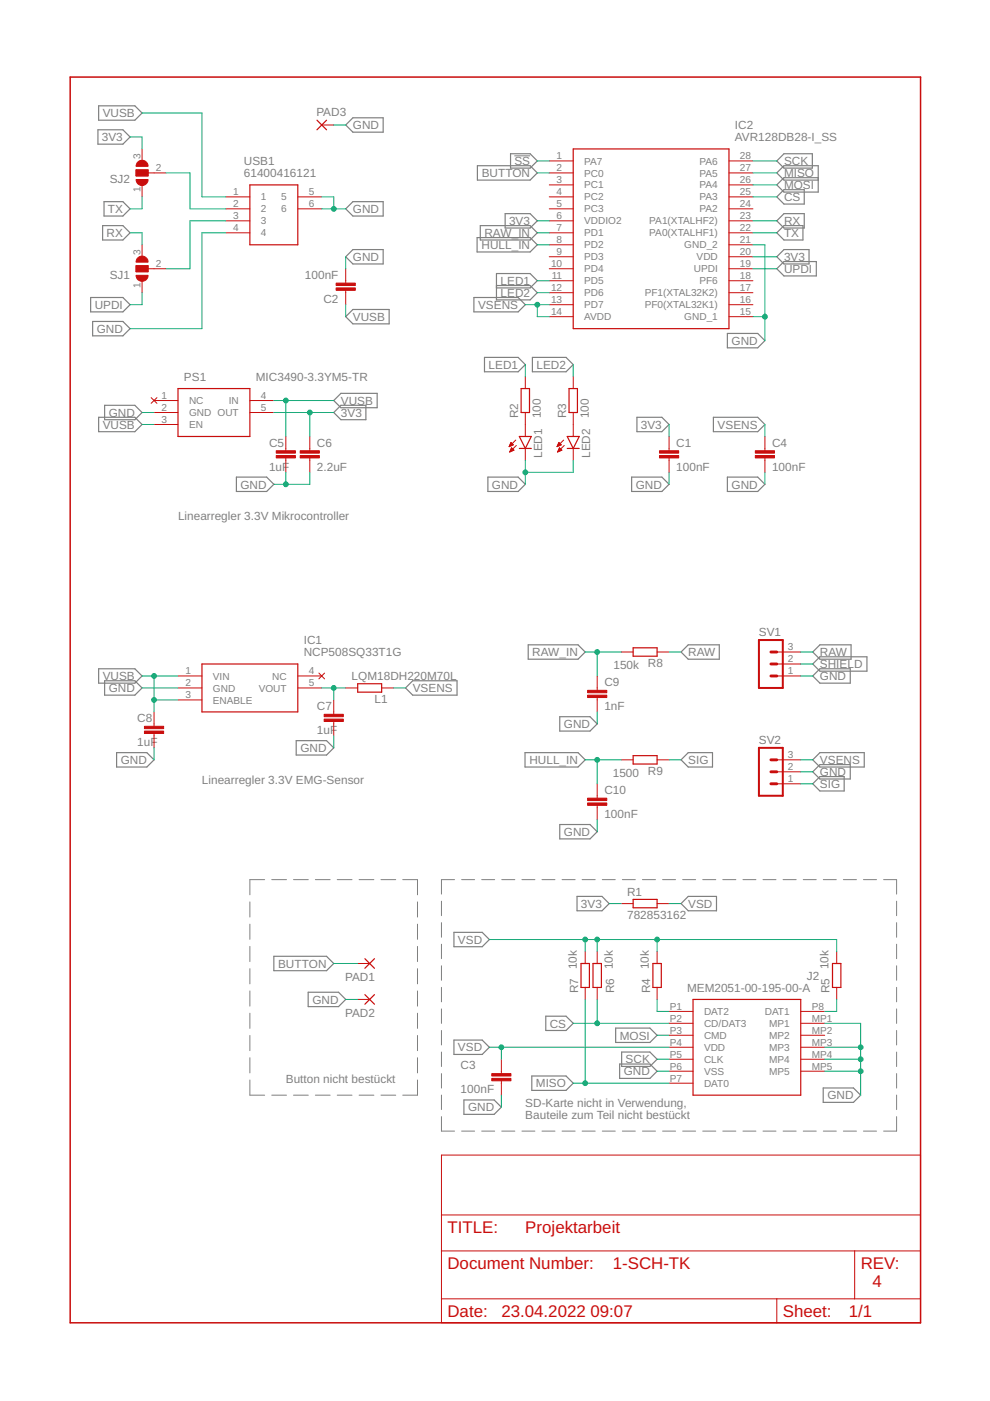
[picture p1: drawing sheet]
<svg xmlns="http://www.w3.org/2000/svg" width="210mm" height="297mm" viewBox="0 0 210 297" stroke-linecap="round" stroke-linejoin="round" font-family="sans-serif">
<g fill="none" stroke="#808080" stroke-width=".21">
<path d="M109.1 33h3.3M53 191.2v3.2M53 195.9v3.3M56.1 186.5h-3.1v3.2M57.6 186.5h3.1M62.2 186.5h3.2M66.9 186.5h3.1M71.5 186.5h3.1M76.1 186.5h3.2M80.8 186.5h3.1M85.4 186.5h3.1v3.2M88.5 191.2v3.2"/>
<path d="M88.5 195.9v3.3M93.6 191.1v3M93.6 195.6v3.1M96.4 186.5h-2.8v3.1M97.9 186.5h2.7M102.1 186.5h2.8M106.4 186.5h2.8M110.7 186.5h2.7M114.9 186.5h2.8M119.2 186.5h2.7M123.4 186.5h2.8M127.7 186.5h2.8"/>
<path d="M132 186.5h2.7M136.2 186.5h2.8M140.5 186.5h2.7M144.7 186.5h2.8M149 186.5h2.8M153.2 186.5h2.8M157.5 186.5h2.8M161.8 186.5h2.7M166 186.5h2.8M170.3 186.5h2.8M174.6 186.5h2.7M178.8 186.5h2.8"/>
<path d="M183.1 186.5h2.7M187.3 186.5h2.8v3.1M190.1 191.1v3M190.1 195.6v3.1M53 200.7v3.2M53 205.4v3.2M53 210.1v3.2M53 214.8v3.2M53 219.5v3.3M88.5 200.7v3.2M88.5 205.4v3.2M88.5 210.1v3.2"/>
<path d="M88.5 214.8v3.2M88.5 219.5v3.3M93.6 200.2v3.1M93.6 204.8v3M93.6 209.3v3.1M93.6 213.9v3.1M93.6 218.5v3.1M190.1 200.2v3.1M190.1 204.8v3M190.1 209.3v3.1M190.1 213.9v3.1M190.1 218.5v3.1"/>
<path d="M53 229v3.2h3.1M53 224.3v3.2M57.6 232.2h3.1M62.2 232.2h3.2M66.9 232.2h3.1M71.5 232.2h3.1M76.1 232.2h3.2M80.8 232.2h3.1M88.5 224.3v3.2M88.5 229v3.2h-3.1M93.6 236.7v3.1h2.8M93.6 223.1v3"/>
<path d="M93.6 227.6v3.1M93.6 232.2v3M97.9 239.8h2.7M102.1 239.8h2.8M106.4 239.8h2.8M110.7 239.8h2.7M114.9 239.8h2.8M119.2 239.8h2.7M123.4 239.8h2.8M127.7 239.8h2.8M132 239.8h2.7M136.2 239.8h2.8"/>
<path d="M140.5 239.8h2.7M144.7 239.8h2.8M149 239.8h2.8M153.2 239.8h2.8M157.5 239.8h2.8M161.8 239.8h2.7M166 239.8h2.8M170.3 239.8h2.8M174.6 239.8h2.7M178.8 239.8h2.8M183.1 239.8h2.7M190.1 223.1v3"/>
<path d="M190.1 227.6v3.1M190.1 232.2v3M190.1 236.7v3.1h-2.8"/>
</g>
<g fill="none" stroke="#808080" stroke-width=".25">
<path d="M20.8 27.5h5.3l1.5 1.5-1.5 1.6h-5.3zM20.9 22.4h7.7l1.5 1.6-1.5 1.5h-7.7zM74.8 25h6.4v3h-6.4l-1.5-1.5zM101.2 35.1h11.2l1.5 1.6-1.5 1.5h-11.2zM108.2 32.6h4.2l1.5 1.5-1.5 1.5h-4.2zM164.7 34.1l1.5-1.5h6v3h-6zM173.5 37.7h-7.3l-1.5 1.5 1.5 1.5h7.3v-5.6h-7.3l-1.5 1.6 1.5 1.5h7.3M21.8 47.8h4.3l1.5 1.6-1.5 1.5h-4.3zM22.1 42.8h4l1.5 1.5-1.5 1.5h-4zM73.3 44.3l1.5-1.5h6.4v3h-6.4zM74.8 52.9h6.4v3.1h-6.4l-1.5-1.6zM101.2 50.4h11.2l1.5 1.5-1.5 1.5h-11.2z"/>
<path d="M101.8 47.8h10.6l1.5 1.6-1.5 1.5h-10.6zM107.1 45.3h5.3l1.5 1.5-1.5 1.5h-5.3zM164.7 54.4l1.5-1.5h5.3v3.1h-5.3zM164.7 46.8l1.5-1.5h4.3v3h-4.3zM164.7 49.4l1.5-1.6h4v3.1h-4zM164.7 57l1.5-1.5h6.9v3h-6.9zM164.7 41.7l1.5-1.5h4.3v3.1h-4.3zM19.2 63.1h6.9l1.5 1.5-1.5 1.5h-6.9zM19.6 68.2h6.5l1.5 1.5-1.5 1.5h-6.5zM73.3 67.1l1.5-1.5h7.7v3.1h-7.7zM100.5 63.1h9.4l1.5 1.5-1.5 1.5h-9.4zM102.7 75.8h7.2l1.5 1.5-1.5 1.5h-7.2z"/>
<path d="M105.3 60.5h7.1l1.5 1.6-1.5 1.5h-7.1v-5.6h7.1l1.5 1.5-1.5 1.5h-7.1M112.9 75.8h7.1l1.5 1.5-1.5 1.5h-7.1zM154.2 70.7h6.5l1.5 1.5-1.5 1.5h-6.5zM20.9 88.5h7.7l1.5 1.5-1.5 1.5h-7.7zM22.2 85.9h6.4l1.5 1.6-1.5 1.5h-6.4zM70.8 87.5l1.5-1.6h5.3v3.1h-5.3zM70.8 84.9l1.5-1.5h7.7v3h-7.7zM135 88.5h5.3l1.6 1.5-1.6 1.5h-5.3zM151.3 88.5h9.4l1.5 1.5-1.5 1.5h-9.4zM50.1 101.2h6.4l1.6 1.5-1.6 1.5h-6.4zM103.4 101.2h6.5l1.5 1.5-1.5 1.5h-6.5zM133.9 101.2h6.4l1.6 1.5-1.6 1.5h-6.4z"/>
<path d="M154.2 101.2h6.5l1.5 1.5-1.5 1.5h-6.5zM112 136.7h10.6l1.5 1.5-1.5 1.6h-10.6zM144.4 138.2l1.5-1.5h6.6v3.1h-6.6zM172.3 138.2l1.5-1.5h6.6v3.1h-6.6zM20.9 141.8h7.7l1.5 1.5-1.5 1.5h-7.7zM22.2 144.3h6.4l1.5 1.6-1.5 1.5h-6.4zM24.7 159.6h6.4l1.6 1.5-1.6 1.5h-6.4zM62.8 157h6.4l1.6 1.6-1.6 1.5h-6.4zM86 145.9l1.5-1.6h9.4v3.1h-9.4zM111.3 159.6h11.3l1.5 1.5-1.5 1.5h-11.3zM118.7 152h6.4l1.5 1.5-1.5 1.5h-6.4zM172.3 143.3l1.5-1.5h6.5v3h-6.5z"/>
<path d="M172.3 140.8l1.5-1.5h10v3h-10zM118.7 174.8h6.4l1.5 1.5-1.5 1.6h-6.4zM144.4 161.1l1.5-1.5h5.2v3h-5.2zM172.3 163.6l1.5-1.5h6.5v3.1h-6.5zM172.3 161.1l1.5-1.5h9.4v3h-9.4zM172.3 166.2l1.5-1.5h5.2v3h-5.2zM96.2 197.7h6l1.6 1.5-1.6 1.5h-6zM122.3 190.1h5.3l1.6 1.5-1.6 1.5h-5.3zM144.4 191.6l1.5-1.5h6v3h-6zM58.1 202.8h11.1l1.6 1.5-1.6 1.5h-11.1zM65.3 210.4h6.5l1.5 1.5-1.5 1.5h-6.5zM115.7 215.5h4.3l1.5 1.5-1.5 1.5h-4.3z"/>
<path d="M130.5 218h7.3l1.5 1.5-1.5 1.5h-7.3zM96.2 220.5h6l1.6 1.5-1.6 1.6h-6zM98.4 233.2h6.4l1.5 1.5-1.5 1.6h-6.4zM112.8 228.1h7.2l1.5 1.6-1.5 1.5h-7.2zM131.4 225.6h6.4l1.5 1.5-1.5 1.5h-6.4zM131.8 223.1h6l1.5 1.5-1.5 1.5h-6zM174.5 230.7h6.5l1.5 1.5-1.5 1.5h-6.5z"/>
</g>
<path d="M160.9 135.7h5.1v10.2h-5.1zM160.9 158.6h5.1v10.1h-5.1z" fill="none" stroke="#c90d0c" stroke-width=".42"/>
<path d="M163.4 138.2h1.3M163.4 140.8h1.3M163.4 143.3h1.3M163.4 161.1h1.3M163.4 163.6h1.3M163.4 166.2h1.3" fill="none" stroke="#c90d0c" stroke-width=".61"/>
<g fill="none" stroke="#c90d0c" stroke-width=".21">
<path d="M28.9 36h2.5v1.3h-2.5zM30.1 31.6v2.5M30.1 39.2v2.5M31.4 36.7h3.8M68.2 26.5h2.6M116.5 34.1h5M116.5 36.7h5M116.5 39.2h5M154.6 34.1h5M154.6 36.7h5M154.6 39.2h5M28.9 56.3h2.5v1.3h-2.5z"/>
<path d="M30.1 51.9v2.5M30.1 59.5v2.6M31.4 57h3.8M47.9 41.7h5.1M47.9 44.3h5.1M47.9 46.8h5.1M47.9 49.4h5.1M63.1 41.7h5.1M63.1 44.3h5.1M73.3 57v3M116.5 41.7h5M116.5 44.3h5"/>
<path d="M116.5 46.8h5M116.5 49.4h5M116.5 57h5M116.5 51.9h5M116.5 54.4h5M116.5 59.5h5M154.6 41.7h5M154.6 44.3h5M154.6 46.8h5M154.6 49.4h5M154.6 57h5M154.6 51.9h5"/>
<path d="M154.6 54.4h5M154.6 59.5h5M73.3 61.6v3M111.4 79.8v2.6M116.5 62.1h5M116.5 64.6h5M116.5 67.1h5M121.5 79.8v2.6M154.6 62.1h5M154.6 64.6h5M154.6 67.1h5M32 84.3l1.3 1.2"/>
<path d="M32.7 84.9h5M32.7 87.5h5M32.7 90h5M33.3 84.3l-1.3 1.2M53 84.9h5.1M53 87.5h5.1M60.6 92.5v3.1M60.6 97.1v3M65.7 92.5v3.1M65.7 97.1v3M108 94.6h.1M108 94.5h.4"/>
<path d="M108.1 94.4h.6M108.1 95.8h.1M108.1 94.3h.7M108.1 95.7h.3M108.2 94.1h.5M108.2 95.6h.4M108.2 94h.4M108.2 95.5h.7M108.3 93.9h.1M108.3 95.4h.6M108.3 93.8l.5 .5-.9 .4zM108.3 95.2h.5"/>
<path d="M108.4 95.1h.2M108.4 95h.1M108.5 95l.5 .4-.9 .4zM109.3 93.3l-1.4 1.4M109.5 94.4l-1.4 1.4M111.4 87.5v5M111.4 95.1v2.5M118.1 94.6h.2M118.2 94.5h.4M118.2 94.4h.6M118.2 95.8h.1M118.3 94.3h.7"/>
<path d="M118.3 95.7h.2M118.3 94.1h.5M118.3 95.6h.5M118.4 95.5h.7M118.4 94h.3M118.4 93.9h.2M118.4 95.4h.6M118.5 95.2h.4M118.5 93.8l.5 .5-.9 .4zM118.6 95.1h.2M118.6 95h.1M119.1 95.4l-.5-.4-.4 .8"/>
<path d="M119.1 95.4l-.9 .4M119.5 93.3l-1.4 1.4M119.6 94.4l-1.4 1.4M121.5 87.5v5M121.5 95.1v2.5M141.9 92.5v3.1M141.9 97.1v3M162.2 92.5v3.1M162.2 97.1v3M131.7 138.2h2.5M139.3 138.2h2.6M164.7 138.2h5.1"/>
<path d="M32.7 150.9v3.1M32.7 155.5v3.1M37.7 143.3h5.1M37.7 145.9h5.1M37.7 148.4h5.1M63.1 143.3h5.1M63.1 145.9h5.1M67.6 142.7l1.2 1.2M68.8 142.7l-1.2 1.2M70.8 148.4v3M70.8 153v3M73.3 145.9h2.5"/>
<path d="M80.9 145.9h2.5M126.6 143.3v3.1M126.6 147.9v3M164.7 143.3h5.1M164.7 140.8h5.1M126.6 166.2v3M126.6 170.8v3M131.7 161.1h2.5M139.3 161.1h2.6M164.7 166.2h5.1M164.7 163.6h5.1M164.7 161.1h5.1"/>
<path d="M131.7 191.6h2.5M139.3 191.6h2.6M75.8 204.3h2.6M75.8 211.9h2.6M124.1 201.7v2.6M124.1 209.4v2.5M126.6 201.7v2.6M126.6 209.4v2.5M139.3 201.7v2.6M139.3 209.4v2.5M141.9 214.4h5M141.9 217h5"/>
<path d="M141.9 219.5h5M169.8 214.4h5.1M169.8 217h5.1M169.8 219.5h5.1M177.4 201.7v2.6M177.4 209.4v2.5M106.3 224.6v3M106.3 229.2v3M141.9 222h5M141.9 224.6h5M141.9 227.1h5M141.9 229.7h5"/>
<path d="M169.8 222h5.1M169.8 224.6h5.1M169.8 227.1h5.1M93.6 244.9h101.6v35.6h-101.6zM93.6 257.6h101.6M93.6 265.2h101.6M93.6 275.4h101.6M164.7 275.4v5.1M181.2 265.2v10.2"/>
</g>
<g fill="none" stroke="#c90d0c" stroke-width=".25">
<path d="M53 39.2h10.1v12.7h-10.1zM67.2 25.5l2 2M69.2 25.5l-2 2M121.5 31.6h33.1v38.1h-33.1zM37.7 82.4h15.3v10.1h-15.3zM110.1 92.5h2.5l-1.2 2.6zM110.1 95.1h2.5M110.5 82.4h1.8v5.1h-1.8zM120.3 95.1h2.5M120.3 92.5h2.5l-1.3 2.6zM120.6 82.4h1.8v5.1h-1.8zM134.2 137.4h5.1v1.7h-5.1z"/>
<path d="M42.8 140.8h20.3v10.1h-20.3zM75.8 145h5.1v1.7h-5.1zM134.2 160.2h5.1v1.8h-5.1zM134.2 190.7h5.1v1.8h-5.1zM77.4 203.3l2 2M77.4 210.9l2 2M79.4 203.3l-2 2M79.4 210.9l-2 2M123.2 204.3h1.8v5.1h-1.8zM125.7 204.3h1.8v5.1h-1.8zM138.4 204.3h1.8v5.1h-1.8zM146.9 211.9h22.9v20.3h-22.9z"/>
<path d="M176.5 204.3h1.8v5.1h-1.8z"/>
</g>
<g fill="#c90d0c" stroke="#c90d0c" stroke-width=".21">
<path d="M29.1 54.8a1.28 1.28 0 0 1 1.4-.4 1.28 1.28 0 0 1 .9 1.2h-2.5z" fill-rule="evenodd"/>
<path d="M28.9 58.4h2.5a1.27 1.27 0 0 1-1.3 1.2 1.27 1.27 0 0 1-1.2-1.2z" fill-rule="evenodd"/>
<path d="M29.3 34.3a1.26 1.26 0 0 1 1.3-.2 1.26 1.26 0 0 1 .8 1.2h-2.5z" fill-rule="evenodd"/>
<path d="M28.9 38.1h2.5a1.27 1.27 0 0 1-1.3 1.2 1.27 1.27 0 0 1-1.2-1.2z" fill-rule="evenodd"/>
</g>
<g fill="#c90d0c" stroke="#c90d0c" stroke-width=".21">
<path d="M28.9 56.3h2.5v1.3h-2.5z"/>
<path d="M139.8 96.6h4.1v.5h-4.1z"/>
<path d="M139.8 95.6h4.1v.5h-4.1z"/>
<path d="M71.3 60h4v.5h-4z"/>
<path d="M71.3 61h4v.6h-4z"/>
<path d="M104.3 228.6h4v.6h-4z"/>
<path d="M104.3 227.6h4v.5h-4z"/>
<path d="M160.1 96.6h4.1v.5h-4.1z"/>
<path d="M160.1 95.6h4.1v.5h-4.1z"/>
<path d="M58.6 96.6h4v.5h-4z"/>
<path d="M58.6 95.6h4v.5h-4z"/>
<path d="M63.6 96.6h4.1v.5h-4.1z"/>
<path d="M63.6 95.6h4.1v.5h-4.1z"/>
<path d="M68.7 152.5h4.1v.5h-4.1z"/>
<path d="M68.7 151.4h4.1v.6h-4.1z"/>
<path d="M30.6 155h4.1v.5h-4.1z"/>
<path d="M30.6 154h4.1v.5h-4.1z"/>
<path d="M28.9 36h2.5v1.3h-2.5z"/>
<path d="M124.6 147.4h4.1v.5h-4.1z"/>
<path d="M124.6 146.4h4.1v.5h-4.1z"/>
<path d="M124.6 170.2h4.1v.6h-4.1z"/>
<path d="M124.6 169.2h4.1v.5h-4.1z"/>
</g>
<path d="M14.9 16.3h180.3v264.2h-180.3z" fill="none" stroke="#c90d0c" stroke-width=".32"/>
<g fill="none" stroke="#0dab76" stroke-width=".21">
<path d="M27.6 29h2.5v2.6M30.1 24h12.7v17.7h5.1M35.2 36.7h5.1v7.6h7.6M70.8 26.5h2.5M113.9 36.7h2.6M113.9 34.1h2.6M159.6 36.7h5.1M159.6 39.2h5.1M159.6 34.1h5.1M27.6 49.4h2.5v2.5M30.1 41.7v2.6h-2.5M47.9 46.8h-7.6v10.2h-5.1"/>
<path d="M47.9 49.4h-5.1v20.3h-15.2M68.2 41.7h2.6v2.6M68.2 44.3h5.1M73.3 54.4v2.6M113.9 46.8h2.6M113.9 49.4h2.6M113.9 51.9h2.6M113.9 59.5h2.6M159.6 54.4h5.1M159.6 46.8h5.1M159.6 49.4h5.1M159.6 41.7h5.1"/>
<path d="M159.6 51.9h2.6v20.3M159.6 57h5.1M30.1 62.1v2.5h-2.5M73.3 64.6v2.5M111.4 77.3v2.5M111.4 64.6h5.1M113.9 64.6v2.5h2.6M113.9 62.1h2.6M121.5 77.3v2.5M159.6 67.1h2.6M30.1 87.5h2.6M30.1 90h2.6"/>
<path d="M58.1 87.5h12.7M58.1 84.9h12.7M60.6 84.9v7.6M65.7 87.5v5M111.4 97.6v5.1M121.5 97.6v2.5h-10.1M141.9 90v2.5M162.2 90v2.5M60.6 100.1v2.6M65.7 100.1v2.6h-7.6M141.9 100.1v2.6M162.2 100.1v2.6"/>
<path d="M124.1 138.2h7.6M126.6 138.2v5.1M141.9 138.2h2.5M169.8 138.2h2.5M30.1 143.3h7.6M30.1 145.9h7.6M32.7 143.3v7.6M32.7 158.6v2.5M32.7 148.4h5M68.2 145.9h5.1M70.8 145.9v2.5M70.8 156v2.6"/>
<path d="M83.4 145.9h2.6M126.6 150.9v2.6M169.8 143.3h2.5M169.8 140.8h2.5M124.1 161.1h7.6M126.6 161.1v5.1M126.6 173.8v2.5M141.9 161.1h2.5M169.8 163.6h2.5M169.8 161.1h2.5M169.8 166.2h2.5M103.8 199.2h73.6v2.5"/>
<path d="M124.1 199.2v2.5M126.6 199.2v2.5M129.2 191.6h2.5M139.3 199.2v2.5M141.9 191.6h2.5M70.8 204.3h5M73.3 211.9h2.5M121.5 217h20.4M124.1 211.9v17.8M126.6 211.9v5.1M139.3 219.5h2.6M139.3 211.9v2.5h2.6"/>
<path d="M174.9 217h7.6v15.2M177.4 211.9v2.5h-2.5M103.8 222h38.1M106.3 222v2.6M106.3 232.2v2.5M121.5 229.7h20.4M139.3 227.1h2.6M139.3 224.6h2.6M174.9 227.1h7.6M174.9 224.6h7.6M174.9 222h7.6"/>
</g>
<g fill="#0dab76" stroke="#0dab76" stroke-width=".21">
<circle cx="65.7" cy="87.5" r=".51"/>
<circle cx="70.8" cy="44.3" r=".51"/>
<circle cx="111.4" cy="100.1" r=".51"/>
<circle cx="182.5" cy="227.1" r=".51"/>
<circle cx="182.5" cy="224.6" r=".51"/>
<circle cx="182.5" cy="222" r=".51"/>
<circle cx="162.2" cy="67.1" r=".51"/>
<circle cx="60.6" cy="102.7" r=".51"/>
<circle cx="126.6" cy="161.1" r=".51"/>
<circle cx="126.6" cy="138.2" r=".51"/>
<circle cx="60.6" cy="84.9" r=".51"/>
<circle cx="32.7" cy="143.3" r=".51"/>
<circle cx="32.7" cy="148.4" r=".51"/>
<circle cx="124.1" cy="229.7" r=".51"/>
<circle cx="126.6" cy="217" r=".51"/>
<circle cx="139.3" cy="199.2" r=".51"/>
<circle cx="124.1" cy="199.2" r=".51"/>
<circle cx="126.6" cy="199.2" r=".51"/>
<circle cx="106.3" cy="222" r=".51"/>
<circle cx="113.9" cy="64.6" r=".51"/>
<circle cx="70.8" cy="145.9" r=".51"/>
</g>
<g font-size="3.6" fill="#c90d0c">
<text x="94.9" y="261.4">TITLE:</text>
<text x="111.4" y="261.4">Projektarbeit</text>
<text x="94.9" y="269">Document Number:</text>
<text x="129.9" y="269">1-SCH-TK</text>
<text x="182.5" y="269">REV:</text>
<text x="185" y="272.8">4</text>
<text x="94.9" y="279.2">Date:</text>
<text x="106.3" y="279.2">23.04.2022</text>
<text x="125.2" y="279.2">09:07</text>
<text x="166" y="279.2">Sheet:</text>
<text x="179.9" y="279.2">1/1</text>
</g>
<g font-size="2.5" fill="#808080">
<text x="21.6" y="29.9">3V3</text>
<text x="21.8" y="24.9">VUSB</text>
<text x="67.1" y="24.6">PAD3</text>
<text x="74.8" y="27.4">GND</text>
<text x="155.8" y="29.9">AVR128DB28-I_SS</text>
<text x="155.8" y="27.4">IC2</text>
<text x="51.7" y="35">USB1</text>
<text x="109.1" y="35">SS</text>
<text x="166.2" y="35">SCK</text>
<text x="23.3" y="38.8">SJ2</text>
<text x="51.7" y="37.5">61400416121</text>
<text x="102.1" y="37.5">BUTTON</text>
<text x="166.2" y="40.1">MOSI</text>
<text x="166.2" y="37.5">MISO</text>
<text x="22.8" y="45.2">TX</text>
<text x="74.8" y="45.2">GND</text>
<text x="107.9" y="47.7">3V3</text>
<text x="166.2" y="47.7">RX</text>
<text x="166.2" y="42.6">CS</text>
<text x="22.6" y="50.2">RX</text>
<text x="102.1" y="52.8">HULL_IN</text>
<text x="102.7" y="50.2">RAW_IN</text>
<text x="166.2" y="50.2">TX</text>
<text x="23.3" y="59.1">SJ1</text>
<text x="64.7" y="59.1">100nF</text>
<text x="74.8" y="55.3">GND</text>
<text x="166.2" y="55.3">3V3</text>
<text x="166.2" y="57.9">UPDI</text>
<text x="20.1" y="65.5">UPDI</text>
<text x="68.6" y="64.2">C2</text>
<text x="101.4" y="65.5">VSENS</text>
<text x="106.1" y="60.4">LED1</text>
<text x="106.1" y="62.9">LED2</text>
<text x="20.5" y="70.6">GND</text>
<text x="74.8" y="68">VUSB</text>
<text x="155.1" y="73.1">GND</text>
<text x="39" y="80.7">PS1</text>
<text x="54.2" y="80.7">MIC3490-3.3YM5-TR</text>
<text x="103.6" y="78.2">LED1</text>
<text x="113.8" y="78.2">LED2</text>
<text x="23.1" y="88.3">GND</text>
<text x="72.3" y="88.3">3V3</text>
<text x="72.3" y="85.8">VUSB</text>
<text x="109.9" y="88.7" transform="rotate(-90 109.9 88.7)">R2</text>
<text x="114.7" y="88.7" transform="rotate(-90 114.7 88.7)">100</text>
<text x="120" y="88.7" transform="rotate(-90 120 88.7)">R3</text>
<text x="124.8" y="88.7" transform="rotate(-90 124.8 88.7)">100</text>
<text x="21.8" y="90.9">VUSB</text>
<text x="57" y="94.7">C5</text>
<text x="67.2" y="94.7">C6</text>
<text x="135.9" y="90.9">3V3</text>
<text x="143.4" y="94.7">C1</text>
<text x="152.2" y="90.9">VSENS</text>
<text x="163.7" y="94.7">C4</text>
<text x="57" y="99.8">1uF</text>
<text x="67.2" y="99.8">2.2uF</text>
<text x="114.9" y="97.1" transform="rotate(-90 114.9 97.1)">LED1</text>
<text x="125.1" y="97.1" transform="rotate(-90 125.1 97.1)">LED2</text>
<text x="143.4" y="99.8">100nF</text>
<text x="163.7" y="99.8">100nF</text>
<text x="51" y="103.6">GND</text>
<text x="104.3" y="103.6">GND</text>
<text x="134.8" y="103.6">GND</text>
<text x="155.1" y="103.6">GND</text>
<text x="37.7" y="110.3">Linearregler 3.3V Mikrocontroller</text>
<text x="64.4" y="136.6">IC1</text>
<text x="160.9" y="134.9">SV1</text>
<text x="64.4" y="139.1">NCP508SQ33T1G</text>
<text x="112.9" y="139.1">RAW_IN</text>
<text x="130.1" y="141.8">150k</text>
<text x="137.4" y="141.5">R8</text>
<text x="145.9" y="139.1">RAW</text>
<text x="173.9" y="139.1">RAW</text>
<text x="173.9" y="141.7">SHIELD</text>
<text x="21.8" y="144.2">VUSB</text>
<text x="23.1" y="146.8">GND</text>
<text x="74.6" y="144.1">LQM18DH220M70L</text>
<text x="79.4" y="149.1">L1</text>
<text x="87.5" y="146.8">VSENS</text>
<text x="128.1" y="145.5">C9</text>
<text x="173.9" y="144.2">GND</text>
<text x="29.1" y="153.1">C8</text>
<text x="67.2" y="155.6">1uF</text>
<text x="67.2" y="150.6">C7</text>
<text x="119.5" y="154.4">GND</text>
<text x="128.1" y="150.6">1nF</text>
<text x="25.6" y="162">GND</text>
<text x="29.1" y="158.2">1uF</text>
<text x="63.7" y="159.4">GND</text>
<text x="112.3" y="162">HULL_IN</text>
<text x="145.9" y="162">SIG</text>
<text x="160.9" y="157.8">SV2</text>
<text x="173.9" y="162">VSENS</text>
<text x="42.8" y="166.2">Linearregler 3.3V EMG-Sensor</text>
<text x="129.9" y="164.7">1500</text>
<text x="137.4" y="164.4">R9</text>
<text x="173.9" y="164.5">GND</text>
<text x="173.9" y="167.1">SIG</text>
<text x="128.1" y="173.4">100nF</text>
<text x="128.1" y="168.3">C10</text>
<text x="119.5" y="177.2">GND</text>
<text x="133" y="190.1">R1</text>
<text x="123.2" y="192.5">3V3</text>
<text x="133" y="194.9">782853162</text>
<text x="145.9" y="192.5">VSD</text>
<text x="97.1" y="200.1">VSD</text>
<text x="59" y="205.2">BUTTON</text>
<text x="73.2" y="207.9">PAD1</text>
<text x="122.3" y="205.5" transform="rotate(-90 122.3 205.5)">10k</text>
<text x="129.9" y="205.5" transform="rotate(-90 129.9 205.5)">10k</text>
<text x="137.5" y="205.5" transform="rotate(-90 137.5 205.5)">10k</text>
<text x="171.1" y="207.7">J2</text>
<text x="175.6" y="205.5" transform="rotate(-90 175.6 205.5)">10k</text>
<text x="66.2" y="212.8">GND</text>
<text x="73.2" y="215.5">PAD2</text>
<text x="122.6" y="210.6" transform="rotate(-90 122.6 210.6)">R7</text>
<text x="130.2" y="210.6" transform="rotate(-90 130.2 210.6)">R6</text>
<text x="137.8" y="210.6" transform="rotate(-90 137.8 210.6)">R4</text>
<text x="145.7" y="210.2">MEM2051-00-195-00-A</text>
<text x="175.9" y="210.6" transform="rotate(-90 175.9 210.6)">R5</text>
<text x="116.5" y="217.9">CS</text>
<text x="131.4" y="220.4">MOSI</text>
<text x="97.1" y="222.9">VSD</text>
<text x="97.7" y="226.7">C3</text>
<text x="132.6" y="225.5">SCK</text>
<text x="60.6" y="229.7">Button nicht bestückt</text>
<text x="97.7" y="231.8">100nF</text>
<text x="113.6" y="230.6">MISO</text>
<text x="132.2" y="228">GND</text>
<text x="175.4" y="233.1">GND</text>
<text x="99.2" y="235.6">GND</text>
<text x="111.4" y="234.6">SD-Karte nicht in Verwendung,</text>
<text x="111.4" y="237.3">Bauteile zum Teil nicht bestückt</text>
</g>
<g font-size="2.1" fill="#808080">
<text x="29.8" y="33.8" transform="rotate(-90 29.8 33.8)">3</text>
<text x="118" y="33.8">1</text>
<text x="123.9" y="34.9">PA7</text>
<text x="148.3" y="34.9">PA6</text>
<text x="156.9" y="33.8">28</text>
<text x="29.8" y="40.7" transform="rotate(-90 29.8 40.7)">1</text>
<text x="33" y="36.3">2</text>
<text x="49.5" y="41.4">1</text>
<text x="65.5" y="41.4">5</text>
<text x="118" y="36.3">2</text>
<text x="118" y="38.8">3</text>
<text x="118" y="41.4">4</text>
<text x="123.9" y="37.4">PC0</text>
<text x="123.9" y="40">PC1</text>
<text x="148.3" y="37.4">PA5</text>
<text x="148.3" y="40">PA4</text>
<text x="156.9" y="36.3">27</text>
<text x="156.9" y="38.8">26</text>
<text x="156.9" y="41.4">25</text>
<text x="49.5" y="43.9">2</text>
<text x="49.5" y="46.5">3</text>
<text x="55.3" y="42.5">1</text>
<text x="55.3" y="45">2</text>
<text x="55.3" y="47.6">3</text>
<text x="59.6" y="42.5">5</text>
<text x="59.6" y="45">6</text>
<text x="65.5" y="43.9">6</text>
<text x="118" y="43.9">5</text>
<text x="118" y="46.5">6</text>
<text x="123.9" y="42.5">PC2</text>
<text x="123.9" y="45">PC3</text>
<text x="123.9" y="47.6">VDDIO2</text>
<text x="137.7" y="47.6">PA1(XTALHF2)</text>
<text x="148.3" y="42.5">PA3</text>
<text x="148.3" y="45">PA2</text>
<text x="156.9" y="43.9">24</text>
<text x="156.9" y="46.5">23</text>
<text x="49.5" y="49">4</text>
<text x="55.3" y="50.1">4</text>
<text x="118" y="49">7</text>
<text x="118" y="51.5">8</text>
<text x="123.9" y="50.1">PD1</text>
<text x="123.9" y="52.7">PD2</text>
<text x="137.7" y="50.1">PA0(XTALHF1)</text>
<text x="145.1" y="52.7">GND_2</text>
<text x="156.9" y="49">22</text>
<text x="156.9" y="51.5">21</text>
<text x="29.8" y="54.1" transform="rotate(-90 29.8 54.1)">3</text>
<text x="33" y="56.6">2</text>
<text x="116.8" y="56.6">10</text>
<text x="117" y="59.2">11</text>
<text x="118" y="54.1">9</text>
<text x="123.9" y="55.2">PD3</text>
<text x="123.9" y="57.7">PD4</text>
<text x="147.1" y="57.7">UPDI</text>
<text x="147.7" y="55.2">VDD</text>
<text x="156.9" y="54.1">20</text>
<text x="156.9" y="56.6">19</text>
<text x="156.9" y="59.2">18</text>
<text x="29.8" y="61.1" transform="rotate(-90 29.8 61.1)">1</text>
<text x="116.8" y="61.7">12</text>
<text x="116.8" y="64.2">13</text>
<text x="123.9" y="60.3">PD5</text>
<text x="123.9" y="62.8">PD6</text>
<text x="123.9" y="65.4">PD7</text>
<text x="136.7" y="62.8">PF1(XTAL32K2)</text>
<text x="136.7" y="65.4">PF0(XTAL32K1)</text>
<text x="148.3" y="60.3">PF6</text>
<text x="156.9" y="61.7">17</text>
<text x="156.9" y="64.2">16</text>
<text x="116.8" y="66.8">14</text>
<text x="123.9" y="67.9">AVDD</text>
<text x="145.1" y="67.9">GND_1</text>
<text x="156.9" y="66.8">15</text>
<text x="34.2" y="84.6">1</text>
<text x="34.2" y="87.1">2</text>
<text x="34.2" y="89.6">3</text>
<text x="40.1" y="85.7">NC</text>
<text x="40.1" y="88.2">GND OUT</text>
<text x="48.5" y="85.7">IN</text>
<text x="55.3" y="84.6">4</text>
<text x="55.3" y="87.1">5</text>
<text x="40.1" y="90.8">EN</text>
<text x="167" y="137.9">3</text>
<text x="39.3" y="143">1</text>
<text x="65.5" y="143">4</text>
<text x="167" y="143">1</text>
<text x="167" y="140.4">2</text>
<text x="39.3" y="145.5">2</text>
<text x="39.3" y="148">3</text>
<text x="45.2" y="144.1">VIN</text>
<text x="45.2" y="146.6">GND</text>
<text x="45.2" y="149.2">ENABLE</text>
<text x="54.9" y="146.6">VOUT</text>
<text x="57.7" y="144.1">NC</text>
<text x="65.5" y="145.5">5</text>
<text x="167" y="160.7">3</text>
<text x="167" y="165.8">1</text>
<text x="167" y="163.3">2</text>
<text x="142" y="214.1">P1</text>
<text x="149.3" y="215.2">DAT2</text>
<text x="162.1" y="215.2">DAT1</text>
<text x="172.1" y="214.1">P8</text>
<text x="142" y="216.6">P2</text>
<text x="142" y="219.2">P3</text>
<text x="142" y="221.7">P4</text>
<text x="149.3" y="217.7">CD/DAT3</text>
<text x="149.3" y="220.3">CMD</text>
<text x="163.1" y="217.7">MP1</text>
<text x="163.1" y="220.3">MP2</text>
<text x="172.1" y="216.6">MP1</text>
<text x="172.1" y="219.2">MP2</text>
<text x="172.1" y="221.7">MP3</text>
<text x="142" y="224.2">P5</text>
<text x="142" y="226.8">P6</text>
<text x="149.3" y="222.8">VDD</text>
<text x="149.3" y="225.3">CLK</text>
<text x="149.3" y="227.9">VSS</text>
<text x="163.1" y="222.8">MP3</text>
<text x="163.1" y="225.3">MP4</text>
<text x="163.1" y="227.9">MP5</text>
<text x="172.1" y="224.2">MP4</text>
<text x="172.1" y="226.8">MP5</text>
<text x="142" y="229.3">P7</text>
<text x="149.3" y="230.4">DAT0</text>
</g>
</svg>
